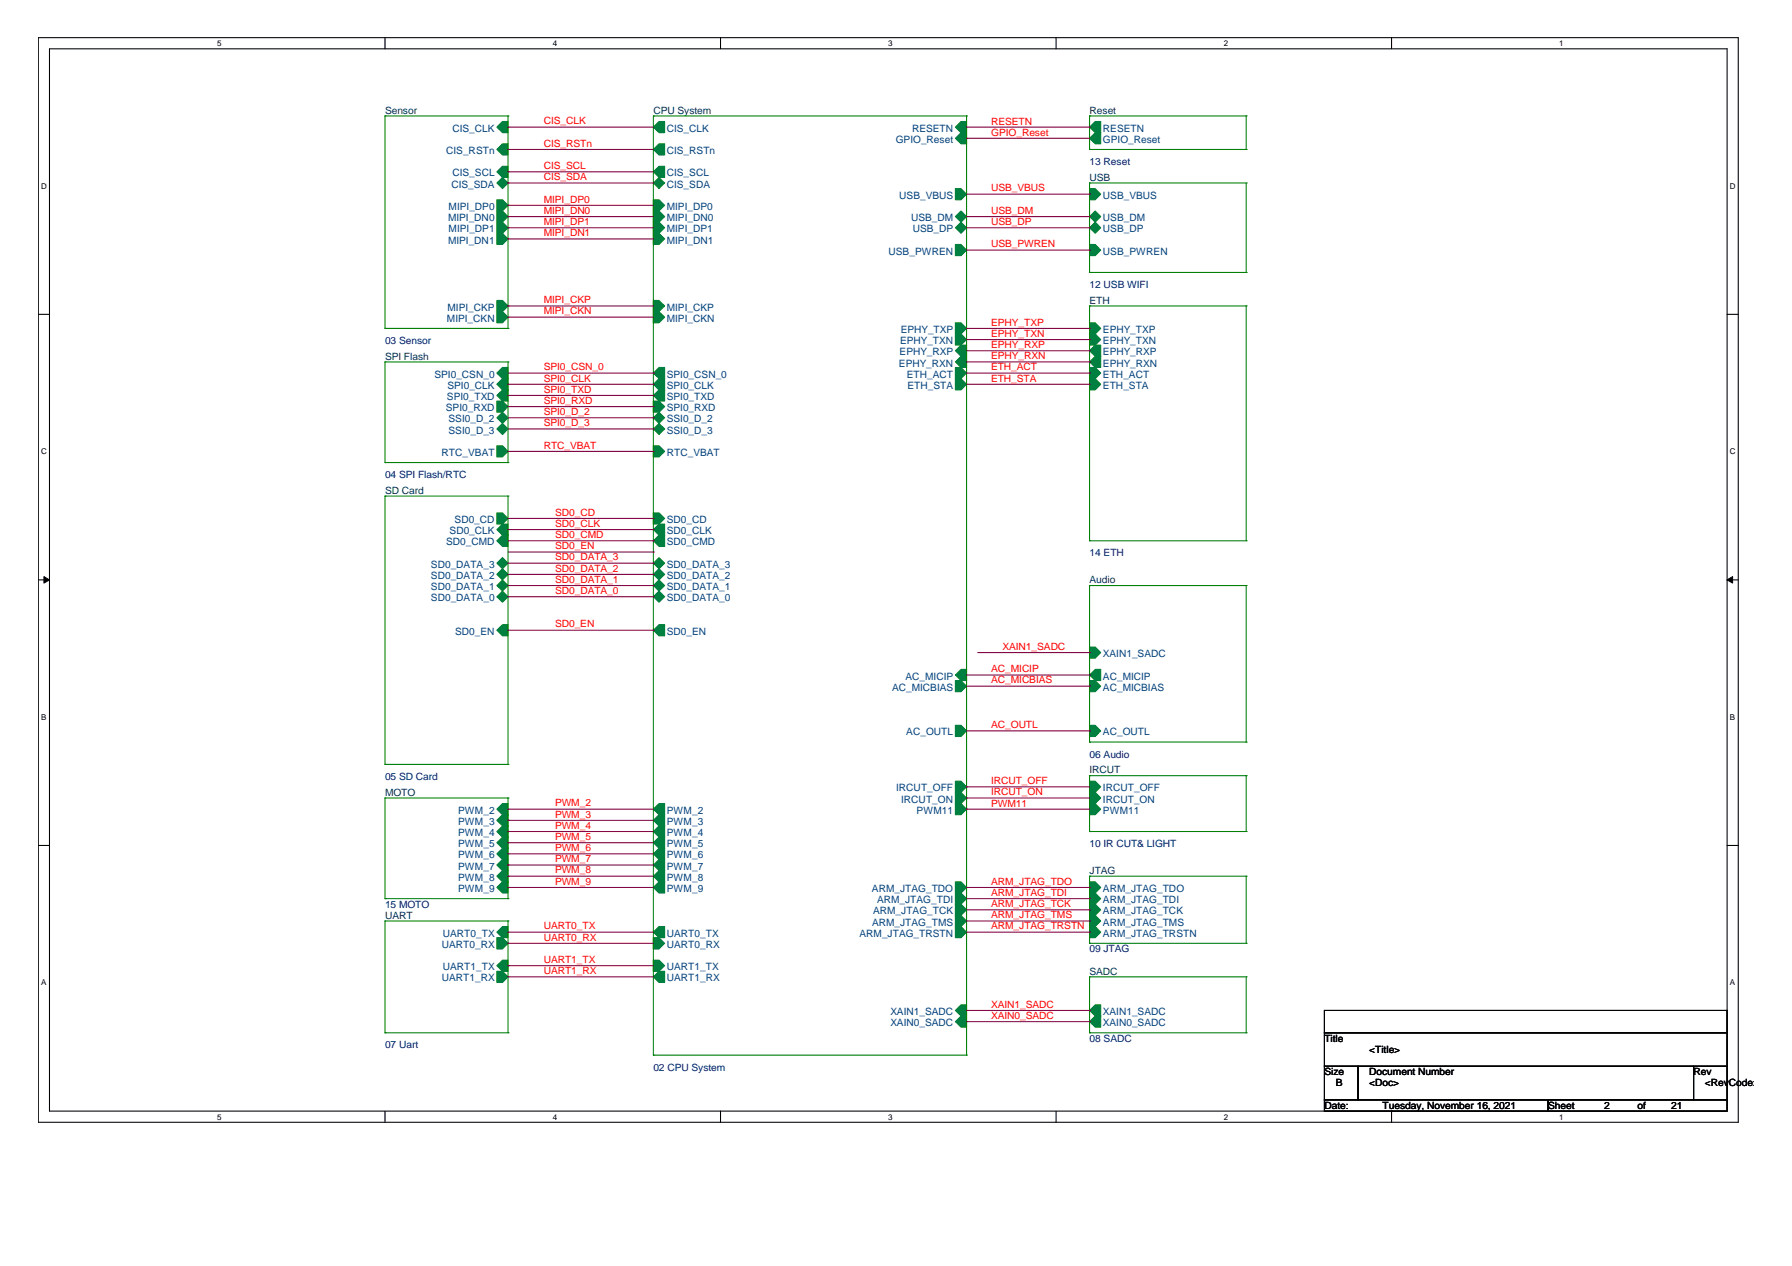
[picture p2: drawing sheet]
<svg xmlns="http://www.w3.org/2000/svg" width="297mm" height="210mm" viewBox="0 0 297 210" stroke-linecap="round" stroke-linejoin="round" font-family="sans-serif">
<path d="M6.3 6.2h281.8v179.9h-281.8zM8.2 8.1h278.1v176.1h-278.1z" fill="none" stroke="#000" stroke-width=".18"/>
<g fill="#fff">
<path d="M36 6.5h.7v1.4h-.7z"/>
<path d="M36 184.4h.7v1.5h-.7z"/>
</g>
<path d="M63.8 6.2v1.9M63.8 184.2v1.9" fill="none" stroke="#000" stroke-width=".18"/>
<g fill="#fff">
<path d="M91.6 6.5h.8v1.4h-.8z"/>
<path d="M91.6 184.4h.8v1.5h-.8z"/>
</g>
<path d="M119.4 6.2v1.9M119.4 184.2v1.9" fill="none" stroke="#000" stroke-width=".18"/>
<g fill="#fff">
<path d="M147.2 6.5h.8v1.4h-.8z"/>
<path d="M147.2 184.4h.8v1.5h-.8z"/>
</g>
<path d="M175 6.2v1.9M175 184.2v1.9" fill="none" stroke="#000" stroke-width=".18"/>
<g fill="#fff">
<path d="M202.8 6.5h.8v1.4h-.8z"/>
<path d="M202.8 184.4h.8v1.5h-.8z"/>
</g>
<path d="M230.7 6.2v1.9M230.7 184.2v1.9" fill="none" stroke="#000" stroke-width=".18"/>
<g fill="#fff">
<path d="M258.5 6.5h.7v1.4h-.7z"/>
<path d="M258.5 184.4h.7v1.5h-.7z"/>
<path d="M6.8 30.1h1v1.5h-1z"/>
<path d="M286.8 30.1h.9v1.5h-.9z"/>
<path d="M6.8 74.2h1v1.4h-1z"/>
<path d="M286.8 74.2h.9v1.4h-.9z"/>
</g>
<path d="M6.3 52.1h1.9M286.3 52.1h1.8" fill="none" stroke="#000" stroke-width=".18"/>
<g fill="#fff">
<path d="M6.8 118.2h.9v1.4h-.9z"/>
<path d="M286.8 118.2h.9v1.4h-.9z"/>
</g>
<path d="M6.3 96.1h1.9M286.3 96.1h1.8" fill="none" stroke="#000" stroke-width=".18"/>
<g fill="#000" stroke="#000" stroke-width=".17">
<path d="M7.3 95.6l.9 .5-.9 .6z" fill-rule="evenodd"/>
<path d="M286.3 96.1l.9-.5v1.1z" fill-rule="evenodd"/>
</g>
<g fill="#fff">
<path d="M6.8 162.2h.9v1.5h-.9z"/>
<path d="M286.8 162.2h.9v1.5h-.9z"/>
</g>
<path d="M6.3 140.2h1.9M286.3 140.2h1.8M219.5 167.5h66.8v3.7h-66.8zM219.5 171.2h66.8v5.6h-66.8zM219.5 176.8h5.6v5.6h-5.6zM225.1 176.8h55.6v5.6h-55.6zM280.7 176.8h5.6v5.6h-5.6zM219.5 182.4h37.1v1.8h-37.1zM256.6 182.4h29.7v1.8h-29.7z" fill="none" stroke="#000" stroke-width=".18"/>
<g fill="#008040" stroke="#008040" stroke-width=".18">
<path d="M180.6 153.6h.9l1 1-1 .9h-.9z" fill-rule="evenodd"/>
<path d="M180.6 151.8h.9l1 .9-1 .9h-.9z" fill-rule="evenodd"/>
<path d="M180.6 149.9h.9l1 .9-1 1h-.9z" fill-rule="evenodd"/>
<path d="M180.6 148.1h.9l1 .9-1 .9h-.9z" fill-rule="evenodd"/>
<path d="M180.6 146.2h.9l1 .9-1 1h-.9z" fill-rule="evenodd"/>
<path d="M83.3 20.1h.9v1.9h-.9l-.9-.9z" fill-rule="evenodd"/>
<path d="M83.3 23.8h.9v1.9h-.9l-.9-.9z" fill-rule="evenodd"/>
<path d="M82.4 51.7h.9l.9 .9-.9 .9h-.9z" fill-rule="evenodd"/>
<path d="M82.4 49.8h.9l.9 .9-.9 1h-.9z" fill-rule="evenodd"/>
<path d="M82.4 28.5l.9-.9h.9v1.8h-.9z" fill-rule="evenodd"/>
<path d="M82.4 30.3l.9-.9 .9 .9-.9 1z" fill-rule="evenodd"/>
<path d="M82.4 33.1h.9l.9 .9-.9 1h-.9z" fill-rule="evenodd"/>
<path d="M82.4 36.8h.9l.9 1-.9 .9h-.9z" fill-rule="evenodd"/>
<path d="M82.4 35h.9l.9 .9-.9 .9h-.9z" fill-rule="evenodd"/>
<path d="M82.4 38.7h.9l.9 .9-.9 .9h-.9z" fill-rule="evenodd"/>
<path d="M180.6 62.8h.9l1 .9-1 .9h-.9z" fill-rule="evenodd"/>
<path d="M180.6 60.9h.9l1 1-1 .9h-.9z" fill-rule="evenodd"/>
<path d="M181.5 59.1h1v1.8h-1l-.9-.9z" fill-rule="evenodd"/>
<path d="M181.5 57.2h1v1.9h-1l-.9-.9z" fill-rule="evenodd"/>
<path d="M180.6 55.4h.9l1 .9-1 .9h-.9z" fill-rule="evenodd"/>
<path d="M180.6 53.5h.9l1 1-1 .9h-.9z" fill-rule="evenodd"/>
<path d="M180.6 131.4h.9l1 .9-1 .9h-.9z" fill-rule="evenodd"/>
<path d="M180.6 129.5h.9l1 1-1 .9h-.9z" fill-rule="evenodd"/>
<path d="M180.6 133.2h.9l1 1-1 .9h-.9z" fill-rule="evenodd"/>
<path d="M83.3 98l.9 .9-.9 1-.9-1z" fill-rule="evenodd"/>
<path d="M82.4 85h.9l.9 1-.9 .9h-.9z" fill-rule="evenodd"/>
<path d="M82.4 87.8l.9-.9h.9v1.8h-.9z" fill-rule="evenodd"/>
<path d="M82.4 89.7l.9-1h.9v1.9h-.9z" fill-rule="evenodd"/>
<path d="M83.3 96.1l.9 1-.9 .9-.9-.9z" fill-rule="evenodd"/>
<path d="M83.3 94.3l.9 .9-.9 .9-.9-.9z" fill-rule="evenodd"/>
<path d="M83.3 92.4l.9 1-.9 .9-.9-.9z" fill-rule="evenodd"/>
<path d="M82.4 104.5l.9-.9h.9v1.8h-.9z" fill-rule="evenodd"/>
<path d="M181.5 168.5h1v1.8h-1l-.9-.9z" fill-rule="evenodd"/>
<path d="M181.5 166.6h1v1.9h-1l-.9-1z" fill-rule="evenodd"/>
<path d="M181.5 20.1h1v1.9h-1l-.9-.9z" fill-rule="evenodd"/>
<path d="M181.5 22h1v1.8h-1l-.9-.9z" fill-rule="evenodd"/>
<path d="M83.3 153.6h.9v1.9h-.9l-.9-.9z" fill-rule="evenodd"/>
<path d="M82.4 160.1l.9-.9h.9v1.8h-.9z" fill-rule="evenodd"/>
<path d="M82.4 155.5h.9l.9 .9-.9 .9h-.9z" fill-rule="evenodd"/>
<path d="M82.4 161h.9l.9 1-.9 .9h-.9z" fill-rule="evenodd"/>
<path d="M181.5 35l1 .9-1 .9-.9-.9z" fill-rule="evenodd"/>
<path d="M180.6 31.3h.9l1 .9-1 .9h-.9z" fill-rule="evenodd"/>
<path d="M181.5 36.8l1 1-1 .9-.9-.9z" fill-rule="evenodd"/>
<path d="M180.6 40.5h.9l1 1-1 .9h-.9z" fill-rule="evenodd"/>
<path d="M159.3 20.1h.9v1.9h-.9l-.9-.9z" fill-rule="evenodd"/>
<path d="M158.4 35.9l.9-.9 .9 .9-.9 .9z" fill-rule="evenodd"/>
<path d="M158.4 120.3h.9l.9 .9-.9 .9h-.9z" fill-rule="evenodd"/>
<path d="M158.4 31.3h.9l.9 .9-.9 .9h-.9z" fill-rule="evenodd"/>
<path d="M108.3 28.5l.9-.9h1v1.8h-1z" fill-rule="evenodd"/>
<path d="M109.2 23.8h1v1.9h-1l-.9-.9z" fill-rule="evenodd"/>
<path d="M158.4 37.8l.9-1 .9 1-.9 .9z" fill-rule="evenodd"/>
<path d="M158.4 62.8h.9l.9 .9-.9 .9h-.9z" fill-rule="evenodd"/>
<path d="M158.4 60.9h.9l.9 1-.9 .9h-.9z" fill-rule="evenodd"/>
<path d="M158.4 40.5h.9l.9 1-.9 .9h-.9z" fill-rule="evenodd"/>
<path d="M159.3 166.6h.9v1.9h-.9l-.9-1z" fill-rule="evenodd"/>
<path d="M108.3 30.3l.9-.9 1 .9-1 1z" fill-rule="evenodd"/>
<path d="M159.3 168.5h.9v1.8h-.9l-.9-.9z" fill-rule="evenodd"/>
<path d="M158.4 60l.9-.9h.9v1.8h-.9z" fill-rule="evenodd"/>
<path d="M109.2 20.1h1v1.9h-1l-.9-.9z" fill-rule="evenodd"/>
<path d="M158.4 58.2l.9-1h.9v1.9h-.9z" fill-rule="evenodd"/>
<path d="M158.4 55.4h.9l.9 .9-.9 .9h-.9z" fill-rule="evenodd"/>
<path d="M108.3 49.8h.9l1 .9-1 1h-.9z" fill-rule="evenodd"/>
<path d="M158.4 53.5h.9l.9 1-.9 .9h-.9z" fill-rule="evenodd"/>
<path d="M158.4 151.8h.9l.9 .9-.9 .9h-.9z" fill-rule="evenodd"/>
<path d="M108.3 89.7l.9-1h1v1.9h-1z" fill-rule="evenodd"/>
<path d="M108.3 159.2h.9l1 .9-1 .9h-.9z" fill-rule="evenodd"/>
<path d="M158.4 153.6h.9l.9 1-.9 .9h-.9z" fill-rule="evenodd"/>
<path d="M158.4 149.9h.9l.9 .9-.9 1h-.9z" fill-rule="evenodd"/>
<path d="M109.2 153.6h1v1.9h-1l-.9-.9z" fill-rule="evenodd"/>
<path d="M108.3 162l.9-1h1v1.9h-1z" fill-rule="evenodd"/>
<path d="M108.3 155.5h.9l1 .9-1 .9h-.9z" fill-rule="evenodd"/>
<path d="M158.4 146.2h.9l.9 .9-.9 1h-.9z" fill-rule="evenodd"/>
<path d="M108.3 73.9h.9l1 .9-1 1h-.9z" fill-rule="evenodd"/>
<path d="M108.3 69.3l.9-.9 1 .9-1 .9z" fill-rule="evenodd"/>
<path d="M108.3 71.1l.9-.9 1 .9-1 1z" fill-rule="evenodd"/>
<path d="M108.3 61.9l.9-1h1v1.9h-1z" fill-rule="evenodd"/>
<path d="M109.2 133.2h1v1.9h-1l-.9-.9z" fill-rule="evenodd"/>
<path d="M109.2 135.1h1v1.8h-1l-.9-.9z" fill-rule="evenodd"/>
<path d="M108.3 87.8l.9-.9h1v1.8h-1z" fill-rule="evenodd"/>
<path d="M109.2 98l1 .9-1 1-.9-1z" fill-rule="evenodd"/>
<path d="M108.3 66.5h.9l1 .9-1 1h-.9z" fill-rule="evenodd"/>
<path d="M109.2 136.9h1v1.9h-1l-.9-.9z" fill-rule="evenodd"/>
<path d="M109.2 96.1l1 1-1 .9-.9-.9z" fill-rule="evenodd"/>
<path d="M108.3 139.7l.9-.9h1v1.9h-1z" fill-rule="evenodd"/>
<path d="M109.2 94.3l1 .9-1 .9-.9-.9z" fill-rule="evenodd"/>
<path d="M108.3 65.6l.9-1h1v1.9h-1z" fill-rule="evenodd"/>
<path d="M108.3 141.6l.9-.9h1v1.8h-1z" fill-rule="evenodd"/>
<path d="M109.2 92.4l1 1-1 .9-.9-.9z" fill-rule="evenodd"/>
<path d="M108.3 143.4l.9-.9h1v1.9h-1z" fill-rule="evenodd"/>
<path d="M108.3 63.7l.9-.9h1v1.8h-1z" fill-rule="evenodd"/>
<path d="M108.3 145.3l.9-.9h1v1.8h-1z" fill-rule="evenodd"/>
<path d="M109.2 146.2h1v1.9h-1l-.9-1z" fill-rule="evenodd"/>
<path d="M158.4 148.1h.9l.9 .9-.9 .9h-.9z" fill-rule="evenodd"/>
<path d="M108.3 85h.9l1 1-1 .9h-.9z" fill-rule="evenodd"/>
<path d="M108.3 51.7h.9l1 .9-1 .9h-.9z" fill-rule="evenodd"/>
<path d="M158.4 131.4h.9l.9 .9-.9 .9h-.9z" fill-rule="evenodd"/>
<path d="M158.4 129.5h.9l.9 1-.9 .9h-.9z" fill-rule="evenodd"/>
<path d="M159.3 22h.9v1.8h-.9l-.9-.9z" fill-rule="evenodd"/>
<path d="M108.3 104.5l.9-.9h1v1.8h-1z" fill-rule="evenodd"/>
<path d="M158.4 112.8h.9l.9 1-.9 .9h-.9z" fill-rule="evenodd"/>
<path d="M158.4 111.9l.9-.9h.9v1.8h-.9z" fill-rule="evenodd"/>
<path d="M158.4 133.2h.9l.9 1-.9 .9h-.9z" fill-rule="evenodd"/>
<path d="M108.3 33.1h.9l1 .9-1 1h-.9z" fill-rule="evenodd"/>
<path d="M108.3 36.8h.9l1 1-1 .9h-.9z" fill-rule="evenodd"/>
<path d="M108.3 35h.9l1 .9-1 .9h-.9z" fill-rule="evenodd"/>
<path d="M108.3 38.7h.9l1 .9-1 .9h-.9z" fill-rule="evenodd"/>
<path d="M180.6 120.3h.9l1 .9-1 .9h-.9z" fill-rule="evenodd"/>
<path d="M180.6 107.3h.9l1 .9-1 .9h-.9z" fill-rule="evenodd"/>
<path d="M180.6 112.8h.9l1 1-1 .9h-.9z" fill-rule="evenodd"/>
<path d="M181.5 111h1v1.8h-1l-.9-.9z" fill-rule="evenodd"/>
<path d="M82.4 61.9l.9-1h.9v1.9h-.9z" fill-rule="evenodd"/>
<path d="M82.4 66.5h.9l.9 .9-.9 1h-.9z" fill-rule="evenodd"/>
<path d="M82.4 63.7l.9-.9h.9v1.8h-.9z" fill-rule="evenodd"/>
<path d="M82.4 65.6l.9-1h.9v1.9h-.9z" fill-rule="evenodd"/>
<path d="M82.4 69.3l.9-.9 .9 .9-.9 .9z" fill-rule="evenodd"/>
<path d="M82.4 71.1l.9-.9 .9 .9-.9 1z" fill-rule="evenodd"/>
<path d="M82.4 73.9h.9l.9 .9-.9 1h-.9z" fill-rule="evenodd"/>
<path d="M83.3 133.2h.9v1.9h-.9l-.9-.9z" fill-rule="evenodd"/>
<path d="M83.3 135.1h.9v1.8h-.9l-.9-.9z" fill-rule="evenodd"/>
<path d="M83.3 136.9h.9v1.9h-.9l-.9-.9z" fill-rule="evenodd"/>
<path d="M82.4 139.7l.9-.9h.9v1.9h-.9z" fill-rule="evenodd"/>
<path d="M82.4 141.6l.9-.9h.9v1.8h-.9z" fill-rule="evenodd"/>
<path d="M82.4 143.4l.9-.9h.9v1.9h-.9z" fill-rule="evenodd"/>
<path d="M82.4 145.3l.9-.9h.9v1.8h-.9z" fill-rule="evenodd"/>
<path d="M82.4 147.1l.9-.9h.9v1.9h-.9z" fill-rule="evenodd"/>
</g>
<g fill="none" stroke="#008000" stroke-width=".18">
<path d="M63.8 19.2h.1M63.8 19.2h20.4M63.8 19.2v35.3M84.2 19.2h.1M84.2 19.2v35.3M108.3 19.2h.1M108.3 19.2h51.9M108.3 19.2v155.7M160.2 19.2h.1M160.2 19.2v155.7M180.6 19.2h.1M180.6 19.2v5.6"/>
<path d="M180.6 19.2h26M206.6 19.2h.1M206.6 19.2v5.6M180.6 24.8h.1M180.6 30.3h.1M180.6 30.3v14.9M180.6 24.8h26M180.6 30.3h26M206.6 24.8h.1M206.6 30.3h.1M206.6 30.3v14.9M63.8 54.5h.1"/>
<path d="M63.8 54.5h20.4M84.2 54.5h.1M180.6 50.7h.1M180.6 45.2h.1M180.6 50.7v39M180.6 50.7h26M180.6 45.2h26M206.6 50.7h.1M206.6 45.2h.1M206.6 50.7v39M63.8 76.7h.1M63.8 60h.1"/>
<path d="M63.8 60v16.7M63.8 60h20.4M63.8 76.7h20.4M84.2 60h.1M84.2 76.7h.1M84.2 60v16.7M63.8 82.3h.1M63.8 82.3v44.4M63.8 82.3h20.4M84.2 82.3h.1M84.2 82.3v44.4M180.6 89.7h.1"/>
<path d="M180.6 97.1h.1M180.6 97.1v25.9M180.6 89.7h26M180.6 97.1h26M206.6 89.7h.1M206.6 97.1h.1M206.6 97.1v25.9M63.8 126.7h.1M63.8 132.3h.1M63.8 132.3v16.7M63.8 126.7h20.4M63.8 132.3h20.4"/>
<path d="M84.2 126.7h.1M84.2 132.3h.1M84.2 132.3v16.7M180.6 137.9h.1M180.6 128.6h.1M180.6 123h.1M180.6 128.6v9.3M180.6 128.6h26M180.6 137.9h26M180.6 123h26M206.6 128.6h.1M206.6 137.9h.1"/>
<path d="M206.6 123h.1M206.6 128.6v9.3M63.8 152.7h.1M63.8 149h.1M63.8 152.7v18.5M63.8 152.7h20.4M63.8 149h20.4M84.2 152.7h.1M84.2 149h.1M84.2 152.7v18.5M180.6 156.4h.1M180.6 145.3h.1"/>
<path d="M180.6 145.3h26M180.6 156.4h26M180.6 145.3v11.1M206.6 145.3h.1M206.6 156.4h.1M206.6 145.3v11.1M63.8 171.2h.1M63.8 171.2h20.4M84.2 171.2h.1M108.3 174.9h.1M108.3 174.9h51.9M160.2 174.9h.1"/>
<path d="M180.6 171.2h.1M180.6 162h.1M180.6 162v9.2M180.6 162h26M180.6 171.2h26M206.6 162h.1M206.6 171.2h.1M206.6 162v9.2"/>
</g>
<g fill="none" stroke="#800040" stroke-width=".18">
<path d="M84.2 21.1h.1M84.2 24.8h.1M84.2 28.5h.1M84.2 30.3h.1M84.2 34h.1M84.2 35.9h.1M84.2 37.8h.1M84.2 39.6h.1M84.2 21.1h24.1M84.2 24.8h24.1M84.2 28.5h24.1M84.2 30.3h24.1"/>
<path d="M84.2 34h24.1M84.2 35.9h24.1M84.2 37.8h24.1M84.2 39.6h24.1M160.2 22.9h.1M160.2 21.1h20.4M160.2 35.9h20.4M160.2 37.8h20.4M160.2 22.9h20.4M160.2 32.2h20.4M180.6 21.1h.1M180.6 32.2h.1"/>
<path d="M180.6 35.9h.1M180.6 37.8h.1M84.2 50.7h.1M84.2 52.6h.1M84.2 50.7h24.1M84.2 52.6h24.1M160.2 41.5h20.4M160.2 54.5h20.4M160.2 56.3h20.4M160.2 58.2h20.4M180.6 41.5h.1M180.6 54.5h.1"/>
<path d="M180.6 56.3h.1M180.6 58.2h.1M84.2 65.6h24.1M84.2 67.4h24.1M84.2 69.3h24.1M84.2 61.9h24.1M84.2 63.7h24.1M84.2 71.1h24.1M84.2 74.8h24.1M108.3 65.6h.1M108.3 67.4h.1M108.3 69.3h.1"/>
<path d="M108.3 61.9h.1M108.3 63.7h.1M108.3 71.1h.1M108.3 74.8h.1M160.2 61.9h20.4M160.2 63.7h20.4M160.2 60h20.4M180.6 60h.1M180.6 61.9h.1M180.6 63.7h.1M84.2 89.7h24.1M84.2 91.5h24.1"/>
<path d="M84.2 93.4h24.1M84.2 86h24.1M84.2 87.8h24.1M84.2 95.2h24.1M84.2 97.1h24.1M84.2 98.9h24.1M108.3 89.7h.1M108.3 91.5h.1M108.3 93.4h.1M108.3 86h.1M108.3 87.8h.1M108.3 95.2h.1"/>
<path d="M108.3 97.1h.1M108.3 98.9h.1M84.2 104.5h24.1M108.3 104.5h.1M160.2 111.9h20.4M160.2 113.8h20.4M162.1 108.2h18.5M180.6 111.9h.1M180.6 113.8h.1M180.6 108.2h.1M84.2 134.2h.1M84.2 136h.1"/>
<path d="M84.2 137.9h.1M84.2 139.7h.1M84.2 134.2h24.1M84.2 136h24.1M84.2 137.9h24.1M84.2 139.7h24.1M160.2 130.5h.1M160.2 132.3h.1M160.2 134.2h.1M160.2 134.2h20.4M160.2 121.2h20.4M160.2 130.5h20.4"/>
<path d="M160.2 132.3h20.4M180.6 121.2h.1M84.2 141.6h.1M84.2 143.4h.1M84.2 145.3h.1M84.2 147.1h.1M84.2 154.6h.1M84.2 156.4h.1M84.2 141.6h24.1M84.2 143.4h24.1M84.2 145.3h24.1M84.2 147.1h24.1"/>
<path d="M84.2 154.6h24.1M84.2 156.4h24.1M160.2 147.1h20.4M160.2 149h20.4M160.2 150.8h20.4M160.2 152.7h20.4M160.2 154.6h20.4M180.6 147.1h.1M180.6 149h.1M180.6 150.8h.1M180.6 152.7h.1M180.6 154.6h.1"/>
<path d="M84.2 160.1h.1M84.2 162h.1M84.2 160.1h24.1M84.2 162h24.1M160.2 167.5h20.4M160.2 169.4h20.4M180.6 167.5h.1M180.6 169.4h.1"/>
</g>
<g font-size="1.7" fill="#004040">
<text x="63.8" y="18.9">Sensor</text>
<text x="108.3" y="18.9">CPU System</text>
<text x="180.6" y="18.9">Reset</text>
<text x="180.6" y="30">USB</text>
<text x="180.6" y="50.4">ETH</text>
<text x="63.8" y="59.6">SPI Flash</text>
<text x="63.8" y="81.9">SD Card</text>
<text x="180.6" y="96.7">Audio</text>
<text x="63.8" y="131.9">MOTO</text>
<text x="180.6" y="128.2">IRCUT</text>
<text x="180.6" y="144.9">JTAG</text>
<text x="63.8" y="152.3">UART</text>
<text x="180.6" y="161.6">SADC</text>
</g>
<g font-size="1.7" fill="#004080">
<text x="75" y="21.8">CIS_CLK</text>
<text x="110.5" y="21.8">CIS_CLK</text>
<text x="148.5" y="23.7">GPIO_Reset</text>
<text x="151.2" y="21.8">RESETN</text>
<text x="182.8" y="21.8">RESETN</text>
<text x="182.8" y="23.7">GPIO_Reset</text>
<text x="74" y="25.5">CIS_RSTn</text>
<text x="75" y="29.2">CIS_SCL</text>
<text x="110.5" y="29.2">CIS_SCL</text>
<text x="110.5" y="25.5">CIS_RSTn</text>
<text x="74.4" y="34.8">MIPI_DP0</text>
<text x="74.8" y="31.1">CIS_SDA</text>
<text x="110.5" y="31.1">CIS_SDA</text>
<text x="110.5" y="34.8">MIPI_DP0</text>
<text x="149.1" y="32.9">USB_VBUS</text>
<text x="182.8" y="32.9">USB_VBUS</text>
<text x="74.3" y="36.7">MIPI_DN0</text>
<text x="74.3" y="40.4">MIPI_DN1</text>
<text x="74.4" y="38.5">MIPI_DP1</text>
<text x="110.5" y="38.5">MIPI_DP1</text>
<text x="110.5" y="36.7">MIPI_DN0</text>
<text x="110.5" y="40.4">MIPI_DN1</text>
<text x="151" y="36.7">USB_DM</text>
<text x="151.3" y="38.5">USB_DP</text>
<text x="182.8" y="36.7">USB_DM</text>
<text x="182.8" y="38.5">USB_DP</text>
<text x="147.3" y="42.2">USB_PWREN</text>
<text x="182.8" y="42.2">USB_PWREN</text>
<text x="74.1" y="53.3">MIPI_CKN</text>
<text x="74.2" y="51.5">MIPI_CKP</text>
<text x="110.5" y="51.5">MIPI_CKP</text>
<text x="110.5" y="53.3">MIPI_CKN</text>
<text x="149.1" y="58.9">EPHY_RXP</text>
<text x="149.2" y="57.1">EPHY_TXN</text>
<text x="149.3" y="55.2">EPHY_TXP</text>
<text x="182.8" y="58.9">EPHY_RXP</text>
<text x="182.8" y="57.1">EPHY_TXN</text>
<text x="182.8" y="55.2">EPHY_TXP</text>
<text x="72" y="62.6">SPI0_CSN_0</text>
<text x="74.2" y="64.5">SPI0_CLK</text>
<text x="110.5" y="62.6">SPI0_CSN_0</text>
<text x="110.5" y="64.5">SPI0_CLK</text>
<text x="149" y="60.8">EPHY_RXN</text>
<text x="150.3" y="62.6">ETH_ACT</text>
<text x="150.4" y="64.5">ETH_STA</text>
<text x="182.8" y="64.5">ETH_STA</text>
<text x="182.8" y="62.6">ETH_ACT</text>
<text x="182.8" y="60.8">EPHY_RXN</text>
<text x="73.9" y="68.2">SPI0_RXD</text>
<text x="74.1" y="66.3">SPI0_TXD</text>
<text x="74.3" y="70">SSI0_D_2</text>
<text x="74.3" y="71.9">SSI0_D_3</text>
<text x="110.5" y="70">SSI0_D_2</text>
<text x="110.5" y="71.9">SSI0_D_3</text>
<text x="110.5" y="68.2">SPI0_RXD</text>
<text x="110.5" y="66.3">SPI0_TXD</text>
<text x="73.2" y="75.6">RTC_VBAT</text>
<text x="110.5" y="75.6">RTC_VBAT</text>
<text x="74.5" y="88.6">SD0_CLK</text>
<text x="75.4" y="86.7">SD0_CD</text>
<text x="110.5" y="88.6">SD0_CLK</text>
<text x="110.5" y="86.7">SD0_CD</text>
<text x="71.4" y="96">SD0_DATA_2</text>
<text x="71.4" y="94.1">SD0_DATA_3</text>
<text x="74" y="90.4">SD0_CMD</text>
<text x="110.5" y="90.4">SD0_CMD</text>
<text x="110.5" y="96">SD0_DATA_2</text>
<text x="110.5" y="94.1">SD0_DATA_3</text>
<text x="71.4" y="99.7">SD0_DATA_0</text>
<text x="71.4" y="97.8">SD0_DATA_1</text>
<text x="110.5" y="99.7">SD0_DATA_0</text>
<text x="110.5" y="97.8">SD0_DATA_1</text>
<text x="75.5" y="105.3">SD0_EN</text>
<text x="110.5" y="105.3">SD0_EN</text>
<text x="150.1" y="112.7">AC_MICIP</text>
<text x="182.8" y="109">XAIN1_SADC</text>
<text x="182.8" y="112.7">AC_MICIP</text>
<text x="147.9" y="114.5">AC_MICBIAS</text>
<text x="182.8" y="114.5">AC_MICBIAS</text>
<text x="150.2" y="121.9">AC_OUTL</text>
<text x="182.8" y="121.9">AC_OUTL</text>
<text x="148.6" y="131.2">IRCUT_OFF</text>
<text x="182.8" y="131.2">IRCUT_OFF</text>
<text x="75.9" y="134.9">PWM_2</text>
<text x="75.9" y="136.8">PWM_3</text>
<text x="110.5" y="134.9">PWM_2</text>
<text x="110.5" y="136.8">PWM_3</text>
<text x="149.4" y="133.1">IRCUT_ON</text>
<text x="151.9" y="134.9">PWM11</text>
<text x="182.8" y="133.1">IRCUT_ON</text>
<text x="182.8" y="134.9">PWM11</text>
<text x="75.9" y="138.6">PWM_4</text>
<text x="75.9" y="140.5">PWM_5</text>
<text x="75.9" y="142.3">PWM_6</text>
<text x="110.5" y="138.6">PWM_4</text>
<text x="110.5" y="140.5">PWM_5</text>
<text x="110.5" y="142.3">PWM_6</text>
<text x="75.9" y="144.2">PWM_7</text>
<text x="75.9" y="146">PWM_8</text>
<text x="75.9" y="147.9">PWM_9</text>
<text x="110.5" y="144.2">PWM_7</text>
<text x="110.5" y="146">PWM_8</text>
<text x="110.5" y="147.9">PWM_9</text>
<text x="144.5" y="147.9">ARM_JTAG_TDO</text>
<text x="145.4" y="149.8">ARM_JTAG_TDI</text>
<text x="182.8" y="149.8">ARM_JTAG_TDI</text>
<text x="182.8" y="147.9">ARM_JTAG_TDO</text>
<text x="73.4" y="155.3">UART0_TX</text>
<text x="110.5" y="155.3">UART0_TX</text>
<text x="142.5" y="155.3">ARM_JTAG_TRSTN</text>
<text x="144.6" y="153.5">ARM_JTAG_TMS</text>
<text x="144.7" y="151.6">ARM_JTAG_TCK</text>
<text x="182.8" y="155.3">ARM_JTAG_TRSTN</text>
<text x="182.8" y="153.5">ARM_JTAG_TMS</text>
<text x="182.8" y="151.6">ARM_JTAG_TCK</text>
<text x="73.2" y="157.2">UART0_RX</text>
<text x="73.4" y="160.9">UART1_TX</text>
<text x="110.5" y="160.9">UART1_TX</text>
<text x="110.5" y="157.2">UART0_RX</text>
<text x="73.2" y="162.7">UART1_RX</text>
<text x="110.5" y="162.7">UART1_RX</text>
<text x="147.6" y="168.3">XAIN1_SADC</text>
<text x="147.6" y="170.1">XAIN0_SADC</text>
<text x="182.8" y="170.1">XAIN0_SADC</text>
<text x="182.8" y="168.3">XAIN1_SADC</text>
</g>
<g font-size="1.7" fill="#f00">
<text x="90.1" y="20.6">CIS_CLK</text>
<text x="164.3" y="22.5">GPIO_Reset</text>
<text x="164.3" y="20.7">RESETN</text>
<text x="90.1" y="24.3">CIS_RSTn</text>
<text x="90.1" y="28">CIS_SCL</text>
<text x="90.1" y="29.9">CIS_SDA</text>
<text x="90.1" y="33.6">MIPI_DP0</text>
<text x="90.1" y="35.5">MIPI_DN0</text>
<text x="164.3" y="31.7">USB_VBUS</text>
<text x="164.3" y="35.5">USB_DM</text>
<text x="90.1" y="37.3">MIPI_DP1</text>
<text x="90.1" y="39.2">MIPI_DN1</text>
<text x="164.3" y="37.3">USB_DP</text>
<text x="164.3" y="41">USB_PWREN</text>
<text x="90.1" y="50.3">MIPI_CKP</text>
<text x="90.1" y="52.1">MIPI_CKN</text>
<text x="164.3" y="54">EPHY_TXP</text>
<text x="164.3" y="55.8">EPHY_TXN</text>
<text x="164.3" y="57.7">EPHY_RXP</text>
<text x="164.3" y="59.5">EPHY_RXN</text>
<text x="90.1" y="65.1">SPI0_TXD</text>
<text x="90.1" y="61.4">SPI0_CSN_0</text>
<text x="90.1" y="63.3">SPI0_CLK</text>
<text x="164.3" y="61.4">ETH_ACT</text>
<text x="164.3" y="63.3">ETH_STA</text>
<text x="90.1" y="67">SPI0_RXD</text>
<text x="90.1" y="68.8">SPI0_D_2</text>
<text x="90.1" y="70.7">SPI0_D_3</text>
<text x="90.1" y="74.4">RTC_VBAT</text>
<text x="92" y="89.2">SD0_CMD</text>
<text x="92" y="85.5">SD0_CD</text>
<text x="92" y="87.3">SD0_CLK</text>
<text x="92" y="91.1">SD0_EN</text>
<text x="92" y="92.9">SD0_DATA_3</text>
<text x="92" y="94.8">SD0_DATA_2</text>
<text x="92" y="96.6">SD0_DATA_1</text>
<text x="92" y="98.5">SD0_DATA_0</text>
<text x="92" y="104">SD0_EN</text>
<text x="166.2" y="107.7">XAIN1_SADC</text>
<text x="164.3" y="111.5">AC_MICIP</text>
<text x="164.3" y="113.3">AC_MICBIAS</text>
<text x="164.3" y="120.7">AC_OUTL</text>
<text x="164.3" y="130">IRCUT_OFF</text>
<text x="164.3" y="131.9">IRCUT_ON</text>
<text x="92" y="133.7">PWM_2</text>
<text x="92" y="135.6">PWM_3</text>
<text x="92" y="137.4">PWM_4</text>
<text x="164.3" y="133.8">PWM11</text>
<text x="92" y="139.3">PWM_5</text>
<text x="92" y="141.1">PWM_6</text>
<text x="92" y="143">PWM_7</text>
<text x="92" y="144.8">PWM_8</text>
<text x="92" y="146.7">PWM_9</text>
<text x="164.3" y="146.7">ARM_JTAG_TDO</text>
<text x="164.3" y="148.5">ARM_JTAG_TDI</text>
<text x="90.1" y="154.1">UART0_TX</text>
<text x="90.1" y="155.9">UART0_RX</text>
<text x="164.3" y="150.4">ARM_JTAG_TCK</text>
<text x="164.3" y="152.2">ARM_JTAG_TMS</text>
<text x="164.3" y="154.1">ARM_JTAG_TRSTN</text>
<text x="90.1" y="159.6">UART1_TX</text>
<text x="90.1" y="161.5">UART1_RX</text>
<text x="164.3" y="167.1">XAIN1_SADC</text>
<text x="164.3" y="168.9">XAIN0_SADC</text>
</g>
<g font-size="1.7" fill="#000080">
<text x="180.6" y="27.4">13 Reset</text>
<text x="180.6" y="47.8">12 USB WIFI</text>
<text x="63.8" y="57">03 Sensor</text>
<text x="63.8" y="79.3">04 SPI Flash/RTC</text>
<text x="180.6" y="92.3">14 ETH</text>
<text x="180.6" y="125.6">06 Audio</text>
<text x="63.8" y="129.3">05 SD Card</text>
<text x="180.6" y="140.5">10 IR CUT&amp; LIGHT</text>
<text x="63.8" y="150.5">15 MOTO</text>
<text x="180.6" y="157.9">09 JTAG</text>
<text x="63.8" y="173.8">07 Uart</text>
<text x="180.6" y="172.7">08 SADC</text>
<text x="108.3" y="177.5">02 CPU System</text>
</g>
<g font-size="1.7">
<text x="219.5" y="172.7">Title</text>
<text x="219.5" y="178.3">Size</text>
<text x="227" y="178.3">Document Number</text>
<text x="227" y="174.6">&lt;Title&gt;</text>
<text x="280.7" y="178.3">Rev</text>
<text x="219.5" y="183.8">Date:</text>
<text x="221.4" y="180.1">B</text>
<text x="227" y="180.1">&lt;Doc&gt;</text>
<text x="229.2" y="183.8">Tuesday, November 16, 2021</text>
<text x="256.6" y="183.8">Sheet</text>
<text x="265.9" y="183.8">2</text>
<text x="271.4" y="183.8">of</text>
<text x="277" y="183.8">21</text>
<text x="282.6" y="180.1">&lt;Rev</text>
<text x="286.6" y="180.1">Code&gt;</text>
</g>
<g font-size="1.3">
<text x="36" y="7.6">5</text>
<text x="91.6" y="7.6">4</text>
<text x="147.2" y="7.6">3</text>
<text x="202.8" y="7.6">2</text>
<text x="258.5" y="7.6">1</text>
<text x="6.8" y="31.3">D</text>
<text x="286.8" y="31.3">D</text>
<text x="6.8" y="75.3">C</text>
<text x="286.8" y="75.3">C</text>
<text x="6.8" y="119.4">B</text>
<text x="286.8" y="119.4">B</text>
<text x="6.8" y="163.4">A</text>
<text x="286.8" y="163.4">A</text>
<text x="36" y="185.6">5</text>
<text x="91.6" y="185.6">4</text>
<text x="147.2" y="185.6">3</text>
<text x="202.8" y="185.6">2</text>
<text x="258.5" y="185.6">1</text>
</g>
</svg>
